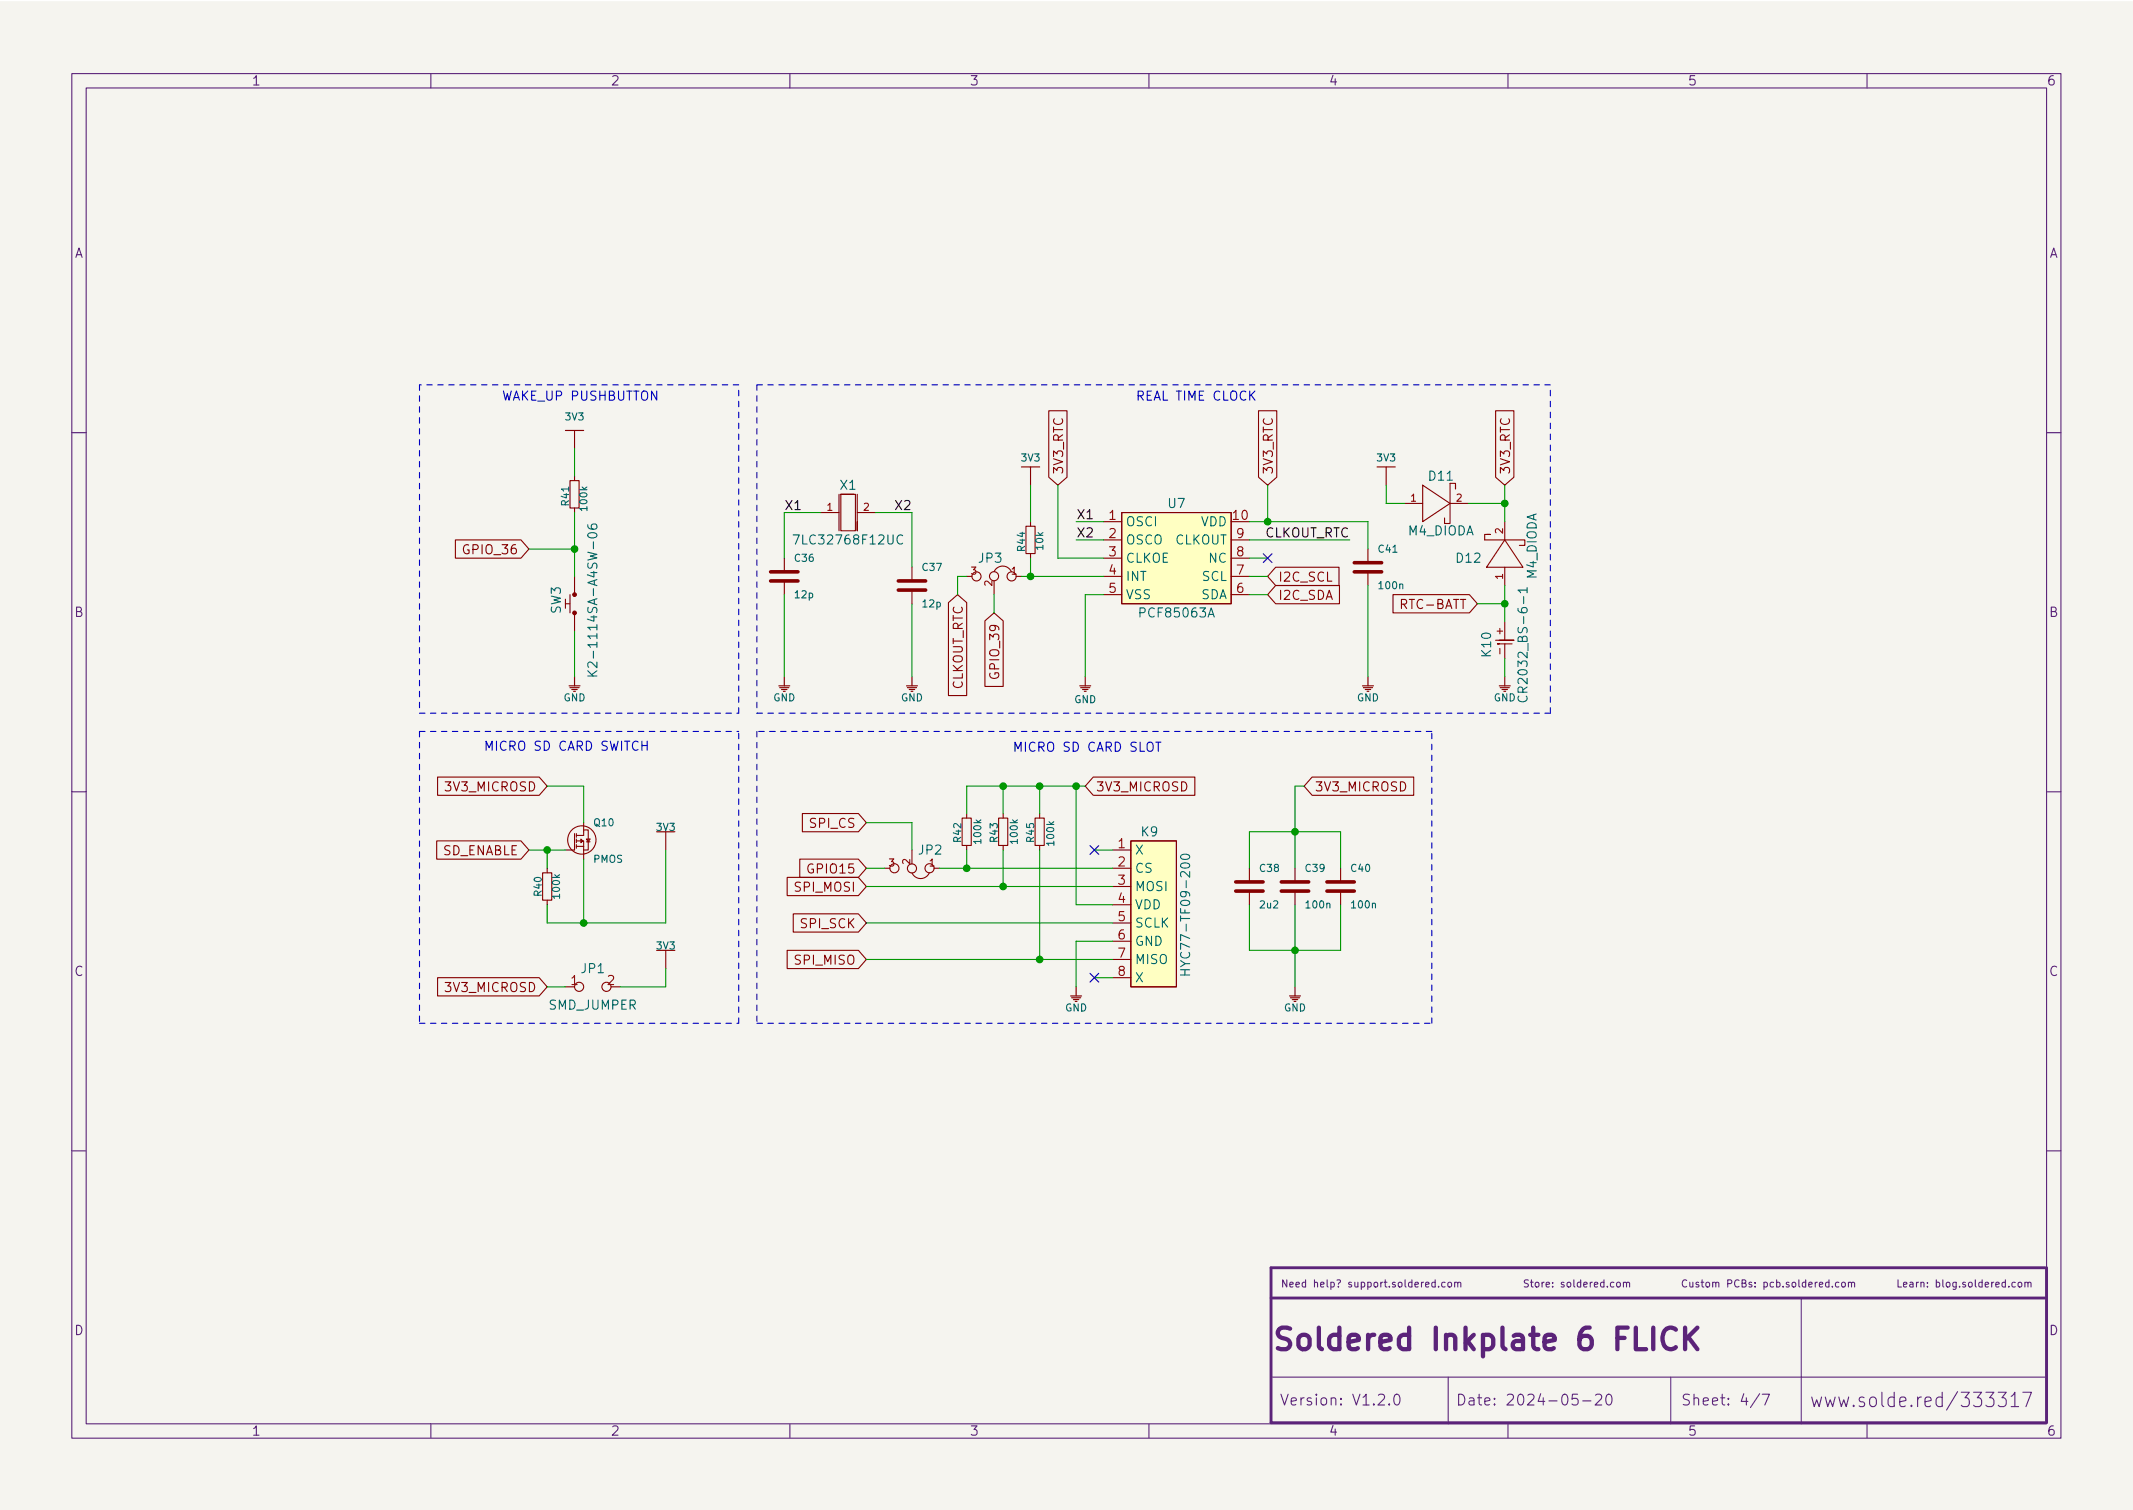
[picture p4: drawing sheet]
<svg xmlns="http://www.w3.org/2000/svg" width="297mm" height="210mm" viewBox="0 0 297 210" stroke-linecap="round" stroke-linejoin="round" font-family="sans-serif">
<path d="M0 .2h297v210.1h-297z" fill="#f5f4ef" stroke="#f5f4ef" stroke-width=".14"/>
<g fill="none" stroke="#5b2379" stroke-width=".15">
<path d="M10 10.2h277v190.1h-277zM12 12.2h273v186.1h-273zM60 10.2v2M110 10.2v2M160 10.2v2M210 10.2v2M260 10.2v2M10 60.2h2M285 60.2h2M10 110.2h2M285 110.2h2M10 160.2h2"/>
<path d="M199.9 178.6l-.3-.1-.2 .2 .1 .5h.4M199.9 178.2v1M200.3 179.1v.1M201.2 178.6l-.2-.1-.2 .2 .1 .5h.3M201.7 178.6l.3-.1 .1 .2v.3l-.1 .2h-.3l-.1-.2zM202.6 178.6l.1-.1 .3 .1v.6M202.6 178.5v.7M203 178.7l.1-.2 .3 .1v.6M225.2 178.6l.1-.1 .3 .1v.4v.2h-.3l-.1-.1zM226.1 178.6l.1-.1 .3 .1v.6M226.1 178.5v.7M226.5 178.7l.1-.2 .3 .1v.6"/>
<path d="M234.9 178.3a.47 .47 0 0 0-.7 .3 .47 .47 0 0 0 .5 .6l.2-.1M235.3 178.5l.1 .7h.2l.1-.1M235.7 178.5v.7M236.6 178.6l-.3-.1-.1 .2v.1l.4 .1v.3h-.4M236.9 178.5h.4M237 178.2v.9l.3 .1M237.6 178.6l.3-.1 .2 .2v.3l-.2 .2h-.3v-.2zM238.5 178.6l.1-.1 .3 .1v.6M238.5 178.5v.7M238.9 178.7l.2-.2 .2 .1 .1 .6M240.6 178.7h.5l.1-.2-.1-.2-.5-.1v1M242.2 178.3a.47 .47 0 0 0-.7 .3 .47 .47 0 0 0 .5 .6l.2-.1"/>
<path d="M242.6 178.7l.4-.1 .1-.1v-.2l-.5-.1v1h.4l.1-.1 .1-.2-.3-.2M243.9 178.6l-.2-.1-.1 .2v.1l.3 .1v.3h-.3M244.4 179.1v.1M244.4 178.6v.1M245.6 178.6l.3-.1 .2 .2-.1 .5h-.4M245.6 178.5v1M247 178.6l-.3-.1-.2 .2 .1 .5h.4M247.4 178.6l.3-.1 .2 .2-.1 .5h-.4M247.4 178.2v1M248.3 179.1v.1M249.1 178.6l-.2-.1-.2 .2 .1 .1 .3 .1v.3h-.4M249.6 178.6l.3-.1 .2 .2v.3l-.2 .2h-.3v-.2z"/>
<path d="M250.5 178.2v.9l.1 .1M251.5 178.6l-.3-.1-.2 .2 .1 .5h.4M251.5 178.2v1M251.9 178.9l.5-.1-.1-.2-.3-.1-.1 .2v.5h.4M252.8 178.5v.7M253.1 178.5l-.3 .2M253.4 178.9l.4-.1v-.2l-.3-.1-.1 .2v.5h.4M254.7 178.6l-.3-.1-.2 .2 .1 .5h.4M254.7 178.2v1M255.2 179.1v.1M256.1 178.6l-.3-.1-.2 .2 .1 .5h.4M256.5 178.6l.1-.1 .3 .1 .1 .4-.1 .2h-.3l-.1-.1z"/>
<path d="M257.4 178.6l.2-.1 .2 .1v.6M257.4 178.5v.7M257.8 178.7l.2-.2 .2 .1 .1 .6M280.6 178.6l-.2-.1-.2 .2 .1 .5h.3M281.1 178.6l.1-.1 .3 .1 .1 .4-.1 .2h-.3l-.1-.1zM282 178.6l.1-.1 .3 .1v.6M282 178.5v.7M282.4 178.7l.2-.2 .2 .1v.6M285 160.2h2M60 198.3v2M110 198.3v2M160 198.3v2"/>
<path d="M177 191.8h108M193.5 195.5v.1h-.1l.1-.1v.1M194.3 194.2a.36 .36 0 0 1 .6 .2 .77 .77 0 0 1-.4 1.2 1 1 0 0 1-.2-1.4zM201.7 191.8v6.5M210 198.3v2M219.7 194.1h-.7l-.1 .7 .2-.1 .5 .1 .2 .2-.1 .5-.2 .1h-.4l-.2-.1M220.4 195.1h1.2M222.2 194.3l.2-.2 .5 .1a.41 .41 0 0 1 .1 .6l-.9 .8h1M223.8 194.2a.36 .36 0 0 1 .6 .2 .77 .77 0 0 1-.4 1.2 1 1 0 0 1-.2-1.4zM232.7 191.8v6.5M245.1 194.1l-1.3 1.9M245.4 194.1h1l-.6 1.5"/>
<path d="M250.8 180.7v17.6M260 198.3v2M270.5 194.6l-.5-.1-.4 .4v.6l.2 .3 .2 .1 .5-.1M270.5 193.9v2M272.6 193.8l-1.5 2.5M281.7 193.9h1.2l-.8 2"/>
</g>
<path d="M230.2 184.9v3M233.4 185.2a1.04 1.04 0 0 0-1.7 .4 1.59 1.59 0 0 0 .8 2.3h.3l.6-.3M234.7 184.9v3M235.1 186.2l1.3 1.7M236.4 184.9l-1.7 1.7" fill="none" stroke="#5b2379" stroke-width=".6"/>
<path d="M284.8 176.5h-107.8v21.6h107.9M285 176.5v21.6M177 180.7h108" fill="none" stroke="#5b2379" stroke-width=".4"/>
<g fill="none" stroke="#840000" stroke-width=".16">
<path d="M78.7 59.9h2.6M142.2 65h2.6M191.8 65h2.5M79.2 95.5h1.6M79.4 95.8h1.2M79.6 96h.8M80 94.2v1.3M108.5 95.5h1.5M108.6 95.8h1.3M108.8 96h.8M109.2 94.2v1.3M126.2 95.5h1.6"/>
<path d="M126.4 95.8h1.2M126.6 96h.8M127 94.2v1.3M150.4 95.5h1.5M150.5 95.8h1.3M150.7 96h.8M151 96.3h.3M151.1 94.2v1.3M189.7 95.5h1.6M189.9 95.8h1.2M190.1 96h.8M190.5 94.2v1.3"/>
<path d="M208.8 95.5h1.5M208.9 95.8h1.3M209.2 96h.7M209.5 94.2v1.3M91.4 115.8h2.6M91.4 132.3h2.6M149.1 138.7h1.5M149.2 138.9h1.3M149.5 139.2h.7M149.9 137.4v1.3M179.6 138.7h1.5M179.7 138.9h1.3"/>
<path d="M180 139.2h.7M180.3 137.4v1.3"/>
</g>
<g fill="none" stroke="#840000" stroke-width=".15">
<path d="M80 59.9v2.6M146 57.2h2.6v9.2l-1.3 1.2-1.3-1.2zM175.3 57.2h2.5v9.2l-1.3 1.2-1.2-1.2zM208.3 57.2h2.5v9.2l-1.3 1.2-1.2-1.2zM63.4 75.2h9.1l1.2 1.2-1.2 1.3h-9.1zM79.4 66.9h1.2v3.8h-1.2zM80 66.3v.6M80 70.7v.7M109.2 77.7v1.9M114.3 71.4h2.5M116.8 68.8v5.1M117.1 68.8v5.1h2v-5.1h-2h1.8"/>
<path d="M119.4 68.8v5.1v-1.3M119.4 71.4h2.5M127 79v1.9M138.4 79.6a1.31 1.31 0 0 1 1.2-.8 1.31 1.31 0 0 1 1.2 .8M142.9 73.3h1.2v3.8h-1.2zM143.5 65v2.6M143.5 72.6v.7M143.5 77.1v.6M153.7 72.6h2.5M153.7 75.2h2.5M153.7 77.7h2.5M156.2 71.4h15.2v12.7h-15.2z"/>
<path d="M171.4 75.2h2.6M171.4 77.7h2.6M177.6 79h8.9v2.5h-8.9l-1.1-1.2zM190.5 76.4v1.9M190.5 79.6v1.9M193 65v2.6M195.6 70.1h2.5M198.1 67.6l3.8 2.5-3.8 2.5zM201.9 70.1h2.6M202.7 67.6v.5v-.8h-.8v5.6h-.7v-.8M207 74.4h.5h-.7v.8h5.5v.7h-.7M209.5 75.2l2.6 3.8h-5.1z"/>
<path d="M209.5 72.6v2.6M209.5 79v2.5M78.7 84.1h.7M79.4 82.8v2.5M80 80.3v2.5M80 85.3v2.6M109.2 80.9v1.9M127 82.2v1.9M132.1 83.9l1.2-1.1 1.3 1.1v13h-2.5zM134.6 80.3h.7M137.2 86.4l1.2-1.1 1.3 1.1v9.2h-2.5zM138.4 80.9v1.9"/>
<path d="M141.5 80.3h.7M153.7 80.3h2.5M153.7 82.8h2.5M171.4 80.3h2.6M171.4 82.8h2.6M177.6 81.5h8.9v2.6h-8.9l-1.1-1.3zM194 82.8h10.6l1.1 1.3-1.1 1.2h-10.6zM208.3 89.1h2.5h-2M208.8 89.7h-.3h2.1M209.5 86.6v2.5M209.5 89.6v2.1M60.8 117.1h11.7l1.2 1.3-1.2 1.2h-11.7z"/>
<path d="M60.9 108.2h14.2l1.1 1.3-1.1 1.2h-14.2zM80 116.1v2.3h-1.3M80.3 117.1h1v.8M80.3 116.1v.5M80.3 116.8v.5M80.3 117.6v.5M80.3 117.9h1M80.9 116.8l.3 .3-.3 .2zM81.3 115.6h.6v2.8h-.6M81.3 114.5v1.8h-1M81.3 117.9v1.7M81.7 116.8h.5l-.3 .4z"/>
<path d="M81.7 117.2h.5M92.7 115.8v2.6M111.4 119.6h8.1l1.1 1.3-1.1 1.3h-8.1zM111.7 113.3h7.8l1.1 1.2-1.1 1.3h-7.8zM127 118.4v1.9M134 113.9h1.3v3.8h-1.3zM134.6 113.3v.6M134.6 117.7v.7M139.1 113.9h1.2v3.8h-1.2zM139.7 113.3v.6M139.7 117.7v.7M144.1 113.9h1.3v3.8h-1.3z"/>
<path d="M144.8 113.3v.6M144.8 117.7v.7M152.2 108.2h14.2v2.5h-14.2l-1.1-1.2zM154.9 118.4h2.6M157.5 117.1h6.3v20.3h-6.3zM182.7 108.2h14.2v2.5h-14.2l-1.1-1.2zM60.9 136.1h14.2l1.1 1.3-1.1 1.3h-14.2zM75.6 121.5h1.2v3.8h-1.2zM76.2 120.9v.6M76.2 125.3v.7M78.7 137.4h1.3M85.1 137.4h1.3"/>
<path d="M92.7 132.3v2.6M109.6 122.2h9.9l1.1 1.2-1.1 1.3h-9.9zM109.6 132.3h9.9l1.1 1.3-1.1 1.3h-9.9zM110.5 127.2h9l1.1 1.3-1.1 1.3h-9zM123.2 120.9h.7M127 121.5a1.31 1.31 0 0 0 1.2 .8 1.31 1.31 0 0 0 1.2-.8M130.1 120.9h.7M154.9 120.9h2.6M154.9 123.4h2.6M154.9 126h2.6M154.9 128.5h2.6M154.9 131.1h2.6"/>
<path d="M154.9 133.6h2.6M154.9 136.1h2.6M174 120.9v1.9M174 124.1v1.9M180.3 120.9v1.9M180.3 124.1v1.9M186.7 120.9v1.9M186.7 124.1v1.9"/>
<circle cx="136" cy="80.3" r=".63"/>
<circle cx="138.4" cy="80.2" r=".63"/>
<circle cx="140.9" cy="80.3" r=".63"/>
<circle cx="81" cy="117" r="1.97"/>
<circle cx="80.6" cy="137.4" r=".63"/>
<circle cx="84.5" cy="137.4" r=".63"/>
<circle cx="124.6" cy="120.9" r=".63"/>
<circle cx="127" cy="120.9" r=".63"/>
<circle cx="129.4" cy="120.9" r=".63"/>
</g>
<g fill="#ffffc2" stroke="#ffffc2" stroke-width=".14">
<path d="M157.5 117.1h6.3v20.3h-6.3z"/>
<path d="M156.2 71.4h15.2v12.7h-15.2z"/>
</g>
<g fill="none" stroke="#006464" stroke-width=".15">
<path d="M81.9 73.1a.5 .5 0 0 0 .5 .6h.5l.2-.1v-.4l-.1-.2h-.4l-.2 .1-.1 .3 .3 .3M82 74.3l.3-.1h.6l.2 .2v.2a.79 .79 0 0 1-1.2 0zM110.5 74.5h.8l-.5 1.3M125.7 74.6a.51 .51 0 0 0-.6 0 .51 .51 0 0 0-.2 .6 .48 .48 0 0 0 .3 .5 .48 .48 0 0 0 .5-.1M81.9 94.1h1.2M81.9 93.4l.7 .7M83.1 92.2v.8l-.7-.7-.2-.1-.2 .1-.1 .1v.3l.1 .2M83.1 93.4l-.7 .5M211.5 96.9a.51 .51 0 0 0 0 .7 .51 .51 0 0 0 .6 .1 .48 .48 0 0 0 .5-.2 .48 .48 0 0 0-.1-.6M212.7 82.2h-1.3l.4 .3M212.7 81.8v.7M164.5 119.1l.4-.2 .5 .1 .2 .1 .1 .3a.79 .79 0 0 1-1.3 0z"/>
<path d="M164.4 135.8h1.3M164.4 135h1.3M165 135v.8"/>
</g>
<path d="M107.3 79.6h3.8M188.6 79.6h3.8M188.6 78.4h3.8M107.3 80.9h3.8M125.1 82.2h3.8M125.1 80.9h3.8M172.1 124.1h3.8M172.1 122.8h3.8M178.4 124.1h3.8M178.4 122.8h3.8M184.8 124.1h3.8M184.8 122.8h3.8" fill="none" stroke="#840000" stroke-width=".5"/>
<g fill="#840000" stroke="#840000" stroke-width=".15">
<circle cx="80" cy="85.3" r=".25"/>
<circle cx="80" cy="82.8" r=".25"/>
</g>
<path d="M174.2 55l.6 .7M174.8 54.4l-.8 .8M89.4 103.8h.7M90.1 103.2v1.3M160.9 103.3h.8M161.3 103.3v1.3" fill="none" stroke="#0000c2" stroke-width=".15"/>
<g fill="none" stroke="#0000c2" stroke-width=".15" stroke-dasharray=".8 .8">
<path d="M58.4 53.6v45.7M102.9 53.6h-44.5M105.4 53.6v45.7M215.9 53.6h-110.5M58.4 99.3h44.5M102.9 99.3v-45.7M105.4 99.3h.1M105.4 99.3h110.5M215.9 99.3v-45.7M58.4 101.8v40.7M58.4 101.8h44.5M105.4 101.8v40.7"/>
<path d="M199.4 101.8h-94M58.4 142.5h44.5M102.9 142.5v-40.7M105.4 142.5h94M199.4 142.5v-40.7"/>
</g>
<g fill="none" stroke="#009600" stroke-width=".15">
<path d="M73.7 76.4h6.3M80 62.5v3.8M80 71.4v8.9M114.3 71.4h-5.1v6.3M121.9 71.4h5.1v7.6M143.5 67.6v5M143.5 77.7v2.6M147.3 67.6v10.1h6.4M149.9 75.2h3.8M149.9 72.6h3.8M174 75.2h14M174 77.7h2.5"/>
<path d="M174 72.6h16.5v3.8M176.5 67.6v5M193 67.6v2.5h2.6M204.5 70.1h5M209.5 67.6v5M80 87.9v6.3M109.2 82.8v11.4M127 84.1v10.1M134.6 80.3h-1.3v2.5M138.4 82.8v2.5M142.2 80.3h11.5M153.7 82.8h-2.6v11.4"/>
<path d="M174 80.3h2.5M174 82.8h2.5M190.5 81.5v12.7M205.7 84.1h3.8M209.5 81.5v5.1M209.5 91.7v2.5M73.7 118.4h5M76.2 109.5h5.1v5M76.2 118.4v2.5M81.3 119.6v8.9M92.7 118.4v10.1h-16.5v-2.5M120.6 114.5h6.4v3.9"/>
<path d="M134.6 118.4v2.5M139.7 109.5v3.8M139.7 118.4v5M144.8 109.5v3.8M144.8 118.4v15.2M149.9 109.5v16.5h5M151.1 109.5h-16.5v3.8M152.4 118.4h2.5M181.6 109.5h-1.3v11.4M76.2 137.4h2.5M92.7 134.9v2.5h-6.3M120.6 120.9h2.6"/>
<path d="M120.6 128.5h34.3M120.6 123.4h34.3M120.6 133.6h34.3M130.8 120.9h24.1M152.4 136.1h2.5M154.9 131.1h-5v6.3M174 126v6.3h12.7v-6.3M174 120.9v-5.1h12.7v5.1M180.3 126v11.4"/>
</g>
<path d="M175.9 77.1l1.2 1.2M177.1 77.1l-1.2 1.2M151.8 117.7l1.2 1.3M153 117.7l-1.2 1.3M151.8 135.5l1.2 1.2M153 135.5l-1.2 1.2" fill="none" stroke="#000084" stroke-width=".15"/>
<g fill="#009600" stroke="#009600" stroke-width=".15">
<circle cx="139.7" cy="123.4" r=".46"/>
<circle cx="139.7" cy="109.5" r=".46"/>
<circle cx="134.6" cy="120.9" r=".46"/>
<circle cx="143.5" cy="80.3" r=".46"/>
<circle cx="209.5" cy="84.1" r=".46"/>
<circle cx="209.5" cy="70.1" r=".46"/>
<circle cx="180.3" cy="115.8" r=".46"/>
<circle cx="176.5" cy="72.6" r=".46"/>
<circle cx="144.8" cy="109.5" r=".46"/>
<circle cx="144.8" cy="133.6" r=".46"/>
<circle cx="149.9" cy="109.5" r=".46"/>
<circle cx="180.3" cy="132.3" r=".46"/>
<circle cx="80" cy="76.4" r=".46"/>
<circle cx="76.2" cy="118.4" r=".46"/>
<circle cx="81.3" cy="128.5" r=".46"/>
</g>
<text font-size="4.2" fill="#5b2379" x="177" y="188">Soldered Inkplate 6 FLICK</text>
<g font-size="2.8" fill="#5b2379">
<text x="252" y="196">www.solde.red/</text>
<text x="272.8" y="196">333317</text>
</g>
<g font-size="2.1" fill="#5b2379">
<text x="178.2" y="195.7">Version: V1.2.0</text>
<text x="202.7" y="195.7">Date: 2024-05-20</text>
<text x="234" y="195.7">Sheet: 4/7</text>
</g>
<g font-size="1.8" fill="#5b2379">
<text x="35" y="11.9">1</text>
<text x="85" y="11.9">2</text>
<text x="135" y="11.9">3</text>
<text x="185" y="11.9">4</text>
<text x="235" y="11.9">5</text>
<text x="285" y="11.9">6</text>
<text x="10.3" y="35.9">A</text>
<text x="285.3" y="35.9">A</text>
<text x="10.3" y="85.9">B</text>
<text x="285.3" y="85.9">B</text>
<text x="10.3" y="135.9">C</text>
<text x="285.3" y="135.9">C</text>
<text x="10.3" y="185.9">D</text>
<text x="285.3" y="185.9">D</text>
<text x="35" y="199.9">1</text>
<text x="85" y="199.9">2</text>
<text x="135" y="199.9">3</text>
<text x="185" y="199.9">4</text>
<text x="235" y="199.9">5</text>
<text x="285" y="199.9">6</text>
</g>
<g font-size="1.8" fill="#0000c2">
<text x="69.8" y="55.8">WAKE_UP PUSHBUTTON</text>
<text x="158.1" y="55.8">REAL TIME CLOCK</text>
<text x="67.3" y="104.5">MICRO SD CARD SWITCH</text>
<text x="141" y="104.7">MICRO SD CARD SLOT</text>
</g>
<g font-size="1.8" fill="#0f0f0f">
<text x="109.6" y="71">X1</text>
<text x="124.5" y="71">X2</text>
<text x="149.9" y="74.8">X2</text>
<text x="149.9" y="72.3">X1</text>
<text x="176" y="74.8">CLKOUT_RTC</text>
</g>
<g font-size="1.8" fill="#006464">
<text x="117" y="68.2">X1</text>
<text x="162.7" y="70.7">U7</text>
<text x="199" y="66.9">D11</text>
<text x="111.2" y="75.8">7LC32768F12UC</text>
<text x="156.7" y="73.3">OSCI</text>
<text x="156.7" y="75.8">OSCO</text>
<text x="163.6" y="75.8">CLKOUT</text>
<text x="167.2" y="73.3">VDD</text>
<text x="196.1" y="74.5">M4_DIODA</text>
<text x="136.3" y="78.4">JP3</text>
<text x="156.7" y="78.4">CLKOE</text>
<text x="156.7" y="80.9">INT</text>
<text x="156.7" y="83.4">VSS</text>
<text x="167.2" y="83.4">SDA</text>
<text x="167.4" y="80.9">SCL</text>
<text x="168.4" y="78.4">NC</text>
<text x="202.9" y="78.4">D12</text>
<text x="214" y="80.6" transform="rotate(-90 214 80.6)">M4_DIODA</text>
<text x="78.1" y="85.5" transform="rotate(-90 78.1 85.5)">SW3</text>
<text x="159" y="86">PCF85063A</text>
<text x="83.2" y="92.3" transform="rotate(-90 83.2 92.3)">K2-1114SA-A4SW-06</text>
<text x="207.6" y="91.4" transform="rotate(-90 207.6 91.4)">K10</text>
<text x="212.7" y="96.3" transform="rotate(-90 212.7 96.3)">CR2032_BS-6-1</text>
<text x="128" y="119">JP2</text>
<text x="158" y="119">X</text>
<text x="158.9" y="116.5">K9</text>
<text x="158" y="121.5">CS</text>
<text x="158" y="124.1">MOSI</text>
<text x="158" y="126.6">VDD</text>
<text x="158" y="129.2">SCLK</text>
<text x="158" y="131.7">GND</text>
<text x="81" y="135.5">JP1</text>
<text x="158" y="134.2">MISO</text>
<text x="158" y="136.8">X</text>
<text x="165.7" y="134.4" transform="rotate(-90 165.7 134.4)">HYC77-TF09-200</text>
<text x="76.4" y="140.6">SMD_JUMPER</text>
</g>
<g font-size="1.8" fill="#840000">
<text x="148" y="66.1" transform="rotate(-90 148 66.1)">3V3_RTC</text>
<text x="177.3" y="66.1" transform="rotate(-90 177.3 66.1)">3V3_RTC</text>
<text x="210.3" y="66.1" transform="rotate(-90 210.3 66.1)">3V3_RTC</text>
<text x="64.9" y="77.2">GPIO_36</text>
<text x="178" y="81">I2C_SCL</text>
<text x="178" y="83.5">I2C_SDA</text>
<text x="195.4" y="84.8">RTC-BATT</text>
<text x="139.2" y="94.1" transform="rotate(-90 139.2 94.1)">GPIO_39</text>
<text x="134.1" y="96.2" transform="rotate(-90 134.1 96.2)">CLKOUT_RTC</text>
<text x="62.3" y="110.2">3V3_MICROSD</text>
<text x="152.6" y="110.2">3V3_MICROSD</text>
<text x="183" y="110.2">3V3_MICROSD</text>
<text x="61.5" y="119.1">SD_ENABLE</text>
<text x="112.9" y="115.3">SPI_CS</text>
<text x="110.9" y="124.2">SPI_MOSI</text>
<text x="112.8" y="121.6">GPIO15</text>
<text x="111.7" y="129.2">SPI_SCK</text>
<text x="110.9" y="134.3">SPI_MISO</text>
<text x="62.3" y="138.1">3V3_MICROSD</text>
</g>
<g font-size="1.8" fill="#a90000">
<text x="154.4" y="72.4">1</text>
<text x="154.4" y="74.9">2</text>
<text x="154.4" y="77.5">3</text>
<text x="171.7" y="72.4">10</text>
<text x="172.2" y="77.5">8</text>
<text x="172.2" y="74.9">9</text>
<text x="154.4" y="80">4</text>
<text x="154.4" y="82.5">5</text>
<text x="172.2" y="82.5">6</text>
<text x="172.2" y="80">7</text>
<text x="155.7" y="118.1">1</text>
<text x="155.7" y="120.6">2</text>
<text x="155.7" y="123.2">3</text>
<text x="155.7" y="125.7">4</text>
<text x="155.7" y="128.3">5</text>
<text x="155.7" y="130.8">6</text>
<text x="79.5" y="137.2">1</text>
<text x="84.6" y="137.2">2</text>
<text x="155.7" y="133.3">7</text>
<text x="155.7" y="135.9">8</text>
</g>
<g font-size="1.4" fill="#006464">
<text x="78.8" y="58.5">3V3</text>
<text x="142.3" y="64.2">3V3</text>
<text x="191.8" y="64.2">3V3</text>
<text x="79.2" y="70.4" transform="rotate(-90 79.2 70.4)">R41</text>
<text x="81.8" y="71" transform="rotate(-90 81.8 71)">100k</text>
<text x="142.7" y="76.7" transform="rotate(-90 142.7 76.7)">R44</text>
<text x="145.3" y="76.5" transform="rotate(-90 145.3 76.5)">10k</text>
<text x="192" y="76.9">C41</text>
<text x="110.7" y="78.2">C36</text>
<text x="110.8" y="83.3">12p</text>
<text x="128.5" y="79.5">C37</text>
<text x="192.1" y="82">100n</text>
<text x="128.5" y="84.6">12p</text>
<text x="78.5" y="97.6">GND</text>
<text x="107.7" y="97.6">GND</text>
<text x="125.5" y="97.6">GND</text>
<text x="149.6" y="97.9">GND</text>
<text x="189" y="97.6">GND</text>
<text x="208" y="97.6">GND</text>
<text x="82.8" y="115">Q10</text>
<text x="91.5" y="115.7">3V3</text>
<text x="133.9" y="117.2" transform="rotate(-90 133.9 117.2)">R42</text>
<text x="136.6" y="117.4" transform="rotate(-90 136.6 117.4)">100k</text>
<text x="138.9" y="117.2" transform="rotate(-90 138.9 117.2)">R43</text>
<text x="141.7" y="117.4" transform="rotate(-90 141.7 117.4)">100k</text>
<text x="144" y="117.2" transform="rotate(-90 144 117.2)">R45</text>
<text x="146.8" y="117.6" transform="rotate(-90 146.8 117.6)">100k</text>
<text x="75.4" y="124.7" transform="rotate(-90 75.4 124.7)">R40</text>
<text x="78" y="125" transform="rotate(-90 78 125)">100k</text>
<text x="82.6" y="120.1">PMOS</text>
<text x="175.5" y="121.4">C38</text>
<text x="181.8" y="121.4">C39</text>
<text x="188.2" y="121.4">C40</text>
<text x="175.5" y="126.5">2u2</text>
<text x="182" y="126.5">100n</text>
<text x="188.3" y="126.5">100n</text>
<text x="91.5" y="132.2">3V3</text>
<text x="148.3" y="140.8">GND</text>
<text x="178.8" y="140.8">GND</text>
</g>
<g font-size="1.4" fill="#a90000">
<text x="115.2" y="71.1">1</text>
<text x="120.3" y="71.1">2</text>
<text x="196.5" y="69.8">1</text>
<text x="202.8" y="69.8">2</text>
<text x="209.3" y="74.3" transform="rotate(-90 209.3 74.3)">2</text>
<text x="135.2" y="80">3</text>
<text x="138.2" y="81.6" transform="rotate(-90 138.2 81.6)">2</text>
<text x="140.9" y="80">1</text>
<text x="209.3" y="80.6" transform="rotate(-90 209.3 80.6)">1</text>
<text x="209.3" y="88.3" transform="rotate(-90 209.3 88.3)">+</text>
<text x="209.3" y="90.9" transform="rotate(-90 209.3 90.9)">-</text>
<text x="123.8" y="120.6">3</text>
<text x="126.7" y="120.3" transform="rotate(-90 126.7 120.3)">2</text>
<text x="129.4" y="120.6">1</text>
</g>
<g font-size="1.4" fill="#5b2379">
<text x="178.3" y="179.3">Need help? support.soldered.com</text>
<text x="212" y="179.3">Store: soldered.com</text>
<text x="264" y="179.3">Learn: blog.soldered.com</text>
</g>
</svg>
